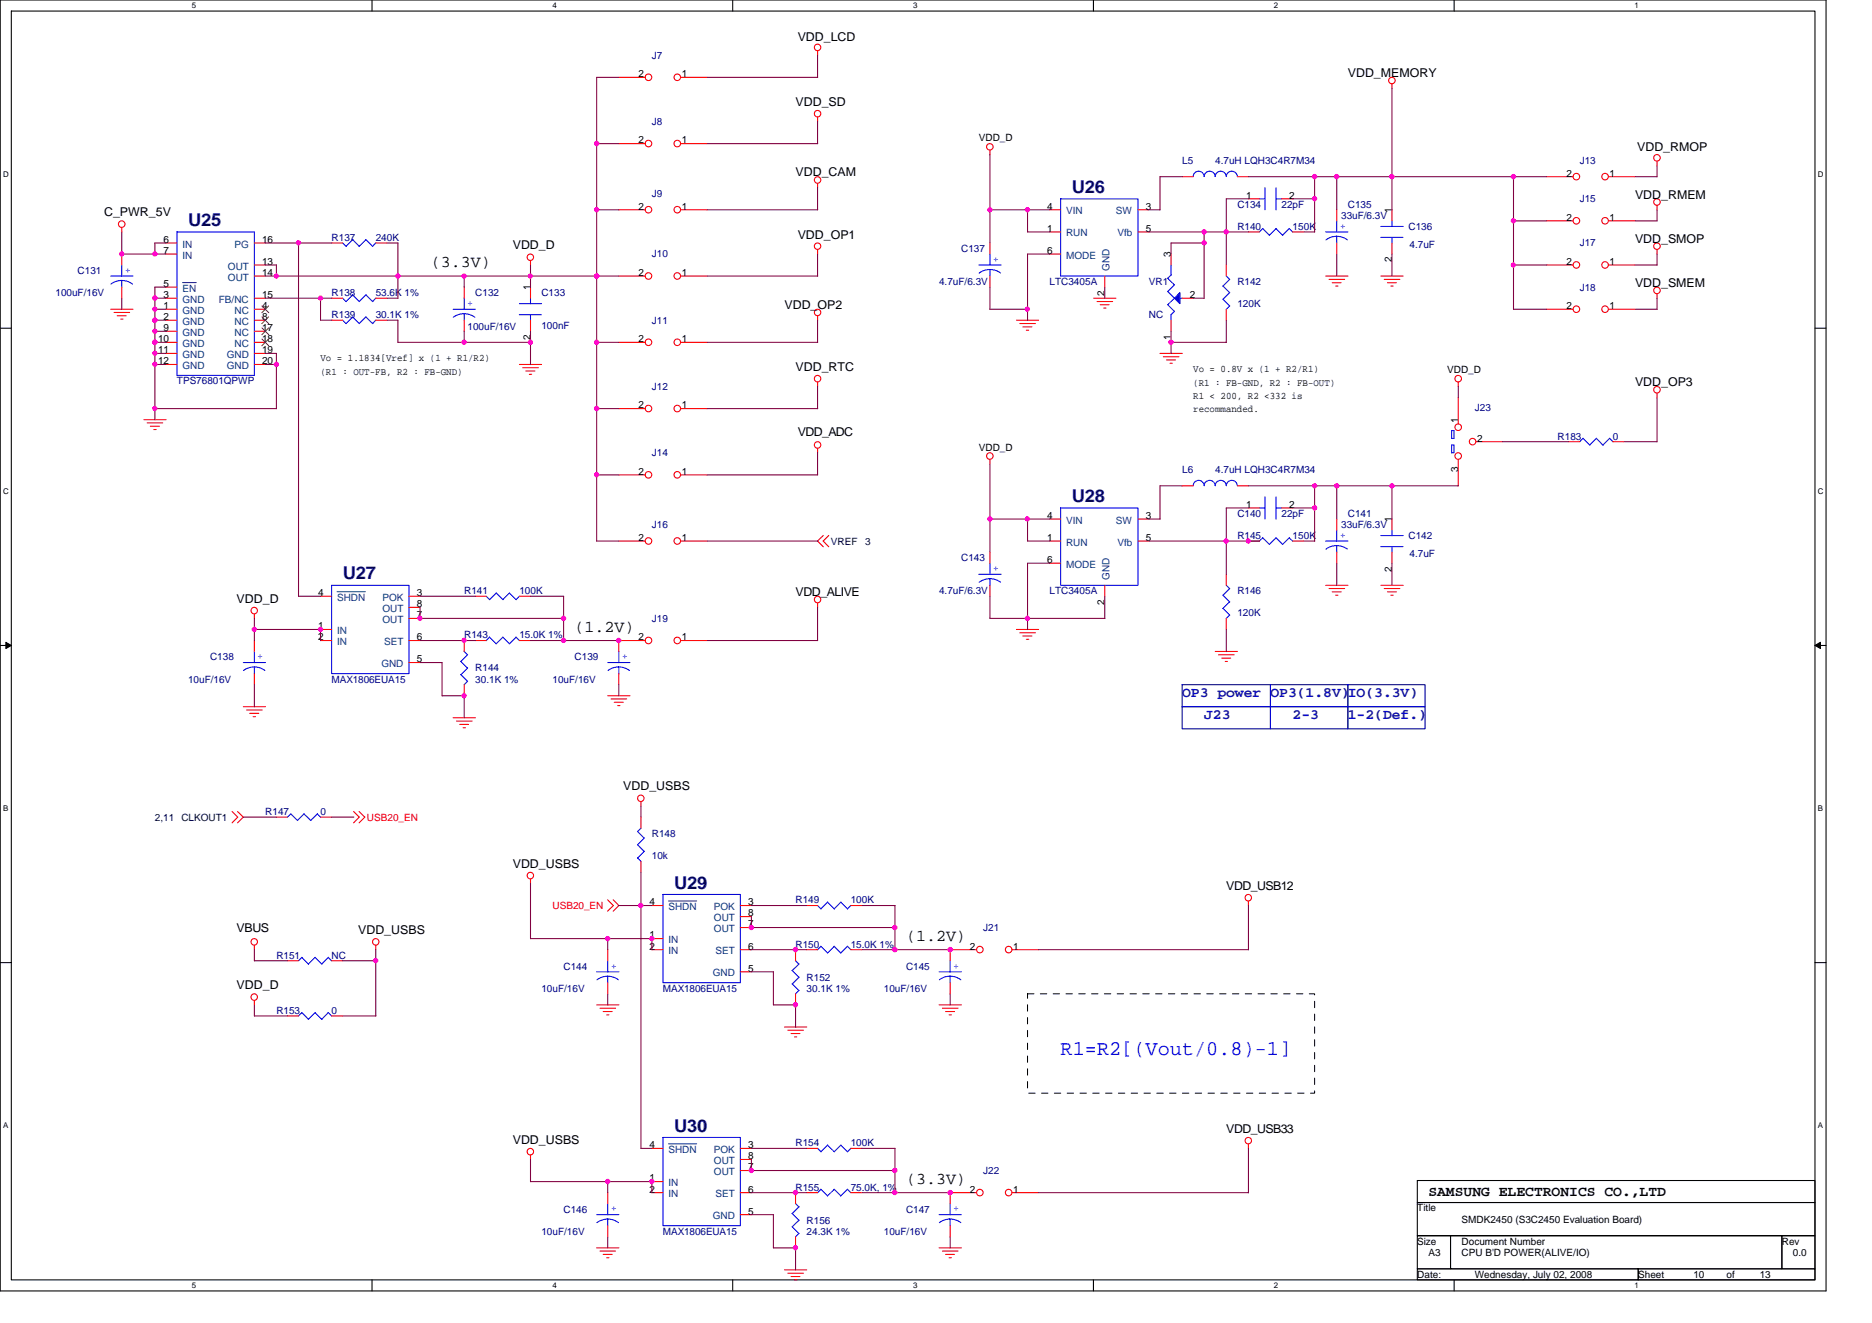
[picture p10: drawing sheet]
<svg xmlns="http://www.w3.org/2000/svg" width="297mm" height="210mm" viewBox="0 0 297 210" stroke-linecap="round" stroke-linejoin="round" font-family="sans-serif">
<path d="M0 0h289.7v204.9h-289.7zM1.8 1.8h286.2v201.3h-286.2z" fill="none" stroke="#000" stroke-width=".17"/>
<g fill="#fff">
<path d="M30.4 .2h.7v1.4h-.7z"/>
<path d="M30.4 203.3h.7v1.4h-.7z"/>
</g>
<path d="M59 0v1.8M59 203.1v1.8" fill="none" stroke="#000" stroke-width=".17"/>
<g fill="#fff">
<path d="M87.6 .2h.7v1.4h-.7z"/>
<path d="M87.6 203.3h.7v1.4h-.7z"/>
</g>
<path d="M116.3 0v1.8M116.3 203.1v1.8" fill="none" stroke="#000" stroke-width=".17"/>
<g fill="#fff">
<path d="M144.9 .2h.7v1.4h-.7z"/>
<path d="M144.9 203.3h.7v1.4h-.7z"/>
</g>
<path d="M173.5 0v1.8M173.5 203.1v1.8" fill="none" stroke="#000" stroke-width=".17"/>
<g fill="#fff">
<path d="M202.1 .2h.7v1.4h-.7z"/>
<path d="M202.1 203.3h.7v1.4h-.7z"/>
</g>
<path d="M230.7 0v1.8M230.7 203.1v1.8" fill="none" stroke="#000" stroke-width=".17"/>
<g fill="#fff">
<path d="M259.4 .2h.6v1.4h-.6z"/>
<path d="M259.4 203.3h.6v1.4h-.6z"/>
<path d="M.5 26.9h.9v1.4h-.9z"/>
<path d="M288.4 26.9h.9v1.4h-.9z"/>
<path d="M.5 77.3h.9v1.4h-.9z"/>
<path d="M288.4 77.3h.9v1.4h-.9z"/>
</g>
<path d="M0 52.1h1.8M288 52.1h1.7" fill="none" stroke="#000" stroke-width=".17"/>
<g fill="#fff">
<path d="M.5 127.6h.8v1.4h-.8z"/>
<path d="M288.4 127.6h.9v1.4h-.9z"/>
</g>
<path d="M0 102.4h1.8M288 102.4h1.7" fill="none" stroke="#000" stroke-width=".17"/>
<path d="M.9 101.9l.9 .5-.9 .5zM288 102.4l.9-.5v1z" fill="#000" stroke="#000" stroke-width=".16"/>
<g fill="#fff">
<path d="M.5 177.9h.8v1.4h-.8z"/>
<path d="M288.4 177.9h.9v1.4h-.9z"/>
</g>
<path d="M0 152.8h1.8M288 152.8h1.7M224.9 187.4h63.1v3.5h-63.1zM224.9 190.9h63.1v5.2h-63.1zM224.9 196.1h5.3v5.3h-5.3zM230.2 196.1h52.5v5.3h-52.5zM282.7 196.1h5.3v5.3h-5.3zM224.9 201.4h35v1.7h-35zM259.9 201.4h28.1v1.7h-28.1z" fill="none" stroke="#000" stroke-width=".17"/>
<path d="M163 157.7h45.6v15.8h-45.6v-15.8" fill="none" stroke="#000" stroke-width=".16" stroke-dasharray="1 1 1 1 1 1 1 1"/>
<path d="M187.6 108.7h14v3.5h-14zM187.6 112.2h14v3.5h-14zM201.6 108.7h12.3v3.5h-12.3zM201.6 112.2h12.3v3.5h-12.3zM213.9 108.7h12.2v3.5h-12.2zM213.9 112.2h12.2v3.5h-12.2z" fill="none" stroke="#0000a0" stroke-width=".17"/>
<g fill="none" stroke="#f00" stroke-width=".17">
<path d="M98.2 12.3h4.2M108 12.3h4.2M129.7 8.1v.7M129.7 18.6v.7M220.9 13.3v.8M19.3 36.1v.7M26.3 38.6h1.8M40.4 38.6h1.7M52.6 38.6h1.8M59.6 38.6h1.8M98.2 33.3h4.2M98.2 22.8h4.2"/>
<path d="M108 33.3h4.2M108 22.8h4.2M129.7 29.1v.7M129.7 39.6v.7M157.1 23.8v.8M157.1 38.6v1.7M166.5 36.8h1.8M166.5 33.3h1.8M180.6 36.8h1.7M180.6 33.3h1.7M187.6 28h1.7M196.3 28h1.8"/>
<path d="M198.1 36.8h1.7M198.1 31.6h1.7M203.3 31.6h1.8M205.1 36.8h1.8M212.1 33.3v1.8M212.1 38.6v1.7M220.9 33.3v1.8M220.9 38.6v1.7M245.4 28h4.2M245.4 35.1h4.2M255.2 28h4.2M255.2 35.1h4.2"/>
<path d="M262.9 32.6v.7M262.9 39.6v.7M262.9 25.6v.7M17.6 49.1h3.5M18.1 49.6h2.5M18.6 50.1h1.4M19.2 50.7h.3M19.3 40.3v1.8M19.3 45.6v1.7M26.3 57.8h1.8M26.3 49.1h1.8M26.3 47.3h1.8"/>
<path d="M26.3 50.8h1.8M26.3 56.1h1.8M26.3 40.3h1.8M26.3 45.6h1.8M26.3 52.6h1.8M26.3 54.3h1.8M40.4 57.8h1.7M40.4 49.1h1.7M40.4 43.8h1.7M40.4 47.3h1.7M40.4 50.8h1.7M40.4 56.1h1.7"/>
<path d="M40.4 42.1h1.7M40.4 52.6h1.7M40.4 54.3h1.7M52.6 47.3h1.8M52.6 50.8h1.8M59.6 47.3h1.8M59.6 50.8h1.8M73.7 45.6v1.7M73.7 50.8v1.8M82.4 57.8h3.5M82.9 58.4h2.5M83.4 58.9h1.5"/>
<path d="M84 59.4h.4M84.2 41.4v.7M84.2 45.6v1.7M84.2 50.8v1.8M98.2 43.8h4.2M98.2 54.3h4.2M108 43.8h4.2M108 54.3h4.2M129.7 50.1v.7M157.1 43.8v1.8M161.3 50.8h3.5M161.8 51.4h2.5"/>
<path d="M162.3 51.9h1.4M162.9 52.4h.3M166.5 40.3h1.8M173.5 47.3h3.6M174.1 47.9h2.4M174.6 48.4h1.4M175.1 48.9h.4M175.3 43.8v1.8M184.1 56.1h3.5M184.6 56.6h2.5M185.1 57.1h1.4M185.6 57.7h.4"/>
<path d="M185.8 40.3v1.8M185.8 50.8v1.8M187.6 47.3h1.7M194.6 42.1v1.7M194.6 49.1v1.7M210.4 43.8h3.5M210.9 44.3h2.5M211.4 44.9h1.4M211.9 45.4h.4M219.1 43.8h3.5M219.6 44.3h2.5M220.2 44.9h1.4"/>
<path d="M220.7 45.4h.4M245.4 49.1h4.2M245.4 42.1h4.2M255.2 49.1h4.2M255.2 42.1h4.2M262.9 46.6v.7M22.8 66.6h3.5M23.3 67.1h2.5M23.9 67.6h1.4M24.4 68.2h.4M98.2 75.4h4.2M98.2 64.9h4.2"/>
<path d="M108 75.4h4.2M108 64.9h4.2M129.7 60.6v.8M129.7 71.2v.7M157.1 72.9v.7M187.6 77.1h1.7M196.3 77.1h1.8M231.4 60.6v.8M231.4 63.1v4.2M231.4 72.9v4.2M234.2 70.1h4.2M248.9 70.1h1.8"/>
<path d="M255.9 70.1h1.8M262.9 62.4v.7M40.4 97.5v.7M50.9 99.9h1.7M50.9 94.6h1.7M64.9 94.6h1.8M64.9 96.4h1.8M64.9 98.1h1.8M75.4 94.6h1.7M82.4 94.6h1.8M98.2 85.9h4.2M108 85.9h4.2"/>
<path d="M129.7 95.7v.7M130.6 85l-.9 .9 .9 .9M131.5 85l-.9 .9 .9 .9M157.1 87.6v1.8M157.1 92.9v1.7M161.3 99.9h3.5M166.5 85.9h1.8M166.5 89.4h1.8M166.5 82.4h1.8M175.3 92.9v1.7M180.6 85.9h1.7M180.6 82.4h1.7"/>
<path d="M194.6 91.1v1.8M194.6 98.1v1.8M198.1 85.9h1.7M198.1 80.6h1.7M203.3 80.6h1.8M205.1 85.9h1.8M210.4 92.9h3.5M210.9 93.4h2.5M211.4 93.9h1.4M211.9 94.5h.4M212.1 82.4v1.7M212.1 87.6v1.8"/>
<path d="M219.1 92.9h3.5M219.6 93.4h2.5M220.2 93.9h1.4M220.7 94.5h.4M220.9 82.4v1.7M220.9 87.6v1.8M38.6 112.2h3.5M39.1 112.7h2.5M39.6 113.2h1.5M40.2 113.7h.4M40.4 101.7v1.7M40.4 106.9v1.8"/>
<path d="M50.9 101.7h1.7M64.9 101.7h1.8M64.9 105.2h1.8M71.9 113.9h3.5M72.4 114.4h2.5M72.9 115h1.5M73.5 115.5h.3M73.7 101.7v1.7M73.7 108.7v1.7M75.4 101.7h1.7M82.4 101.7h1.8M96.4 110.4h3.6"/>
<path d="M97 110.9h2.4M97.5 111.5h1.4M98 112h.4M98.2 106.9v1.8M102.4 101.7h-4.2v1.7M108 101.7h4.2M161.8 100.4h2.5M162.3 100.9h1.4M162.9 101.5h.3M192.8 103.4h3.6M193.4 103.9h2.4M193.9 104.5h1.4"/>
<path d="M194.4 105h.4M36.8 128.8l.9 .9-.9 .9M37.7 128.8l.9 .9-.9 .9M43.9 129.7h1.7M50.9 129.7h1.7M56.1 128.8l.9 .9-.9 .9M57 128.8l.9 .9-.9 .9M84.2 139.5v.7M101.7 127.2v.8M101.7 129.7v1.7M101.7 136.7v1.8M40.4 150v.7"/>
<path d="M40.4 158.8v.7M45.6 152.5h1.8M52.6 152.5h1.8M59.6 150v.7M94.7 159.5h3.5M96.4 142.8l.9 .9-.9 .9M96.4 150.7v1.8M96.4 156v1.7M97.3 142.8l.9 .9-.9 .9M103.4 149h1.8M103.4 143.7h1.8M103.4 150.7h1.8"/>
<path d="M117.5 143.7h1.7M117.5 150.7h1.7M117.5 145.5h1.7M117.5 147.2h1.7M117.5 154.2h1.7M126.2 150.7v1.8M126.2 157.7v1.8M128 143.7h1.7M128 150.7h1.7M135 143.7h1.8M135 150.7h1.8M149 159.5h3.5"/>
<path d="M150.8 156v1.7M155 150.7h-4.2v1.8M160.6 150.7h4.2M198.1 143v.7M45.6 161.2h1.8M52.6 161.2h1.8M95.2 160h2.5M95.7 160.5h1.4M96.3 161.1h.3M124.5 163h3.5M125 163.5h2.5M125.5 164h1.4"/>
<path d="M126.1 164.6h.3M149.5 160h2.5M150 160.5h1.5M150.6 161.1h.4M84.2 183.3v.7M94.7 198.1h3.5M95.2 198.6h2.5M95.7 199.1h1.4M96.3 199.6h.3M96.4 189.3v1.7M96.4 194.5v1.8M103.4 189.3h1.8"/>
<path d="M103.4 187.5h1.8M103.4 182.3h1.8M117.5 189.3h1.7M117.5 182.3h1.7M117.5 184h1.7M117.5 185.8h1.7M117.5 192.8h1.7M126.2 189.3v1.7M126.2 196.3v1.8M128 189.3h1.7M128 182.3h1.7M135 189.3h1.8"/>
<path d="M135 182.3h1.8M149 198.1h3.5M149.5 198.6h2.5M150 199.1h1.5M150.6 199.6h.4M150.8 194.5v1.8M155 189.3h-4.2v1.7M160.6 189.3h4.2M198.1 181.6v.7M124.5 201.5h3.5M125 202.1h2.5M125.5 202.6h1.4"/>
<path d="M126.1 203.1h.3"/>
<circle cx="102.9" cy="12.3" r=".52"/>
<circle cx="107.5" cy="12.3" r=".52"/>
<circle cx="129.7" cy="7.5" r=".52"/>
<circle cx="129.7" cy="18" r=".52"/>
<circle cx="220.9" cy="12.8" r=".52"/>
<circle cx="19.3" cy="35.6" r=".52"/>
<circle cx="102.9" cy="33.3" r=".52"/>
<circle cx="102.9" cy="22.8" r=".52"/>
<circle cx="107.5" cy="22.8" r=".52"/>
<circle cx="107.5" cy="33.3" r=".52"/>
<circle cx="129.7" cy="28.6" r=".52"/>
<circle cx="129.7" cy="39.1" r=".51"/>
<circle cx="157.1" cy="23.3" r=".52"/>
<circle cx="250.1" cy="28" r=".52"/>
<circle cx="250.1" cy="35" r=".52"/>
<circle cx="254.7" cy="35" r=".52"/>
<circle cx="254.7" cy="28" r=".52"/>
<circle cx="262.9" cy="25.1" r=".52"/>
<circle cx="262.9" cy="39.1" r=".52"/>
<circle cx="262.9" cy="32.1" r=".52"/>
<circle cx="84.2" cy="40.8" r=".51"/>
<circle cx="102.9" cy="54.3" r=".52"/>
<circle cx="102.9" cy="43.8" r=".52"/>
<circle cx="107.5" cy="43.8" r=".52"/>
<circle cx="107.5" cy="54.3" r=".52"/>
<circle cx="129.7" cy="49.6" r=".51"/>
<circle cx="250.1" cy="49.1" r=".52"/>
<circle cx="250.1" cy="42" r=".52"/>
<circle cx="254.7" cy="42" r=".52"/>
<circle cx="254.7" cy="49.1" r=".52"/>
<circle cx="262.9" cy="46.1" r=".52"/>
<circle cx="102.9" cy="75.4" r=".52"/>
<circle cx="102.9" cy="64.8" r=".52"/>
<circle cx="107.5" cy="75.4" r=".52"/>
<circle cx="107.5" cy="64.8" r=".52"/>
<circle cx="129.7" cy="60.1" r=".52"/>
<circle cx="129.7" cy="70.6" r=".52"/>
<circle cx="157.1" cy="72.4" r=".52"/>
<circle cx="231.4" cy="67.8" r=".52"/>
<circle cx="231.4" cy="72.4" r=".52"/>
<circle cx="231.4" cy="60.1" r=".52"/>
<circle cx="233.7" cy="70.1" r=".52"/>
<circle cx="262.9" cy="61.9" r=".52"/>
<circle cx="40.3" cy="96.9" r=".52"/>
<circle cx="102.9" cy="85.9" r=".52"/>
<circle cx="107.5" cy="85.9" r=".52"/>
<circle cx="129.7" cy="95.2" r=".52"/>
<circle cx="102.9" cy="101.7" r=".52"/>
<circle cx="107.5" cy="101.7" r=".52"/>
<circle cx="84.1" cy="139" r=".52"/>
<circle cx="101.7" cy="126.7" r=".51"/>
<circle cx="40.3" cy="149.5" r=".52"/>
<circle cx="40.3" cy="158.3" r=".52"/>
<circle cx="59.6" cy="149.5" r=".52"/>
<circle cx="155.5" cy="150.7" r=".52"/>
<circle cx="160" cy="150.7" r=".52"/>
<circle cx="198.1" cy="142.5" r=".52"/>
<circle cx="84.1" cy="182.8" r=".52"/>
<circle cx="155.5" cy="189.3" r=".52"/>
<circle cx="160" cy="189.3" r=".52"/>
<circle cx="198.1" cy="181" r=".51"/>
</g>
<g fill="none" stroke="#00f" stroke-width=".17">
<path d="M28.1 36.8h12.3v22.8h-12.3zM54.4 38.6l.5 .5M56 38l-1.1 1.1M58.1 38l1 1.1M58.1 38l-1.1 1.1-1-1.1M59.6 38.5l-.5 .6M168.3 31.6h12.3v12.2h-12.3zM189.3 28a.87 .87 0 0 1 .9-.8 .87 .87 0 0 1 .9 .8 .88 .88 0 0 1 .8-.8 .88 .88 0 0 1 .9 .8 .88 .88 0 0 1 .9-.8 .88 .88 0 0 1 .9 .8 .88 .88 0 0 1 .9-.8 .88 .88 0 0 1 .8 .8M199.8 31.6h.9M200.4 36.3l1 1.1M200.4 36.3l-.6 .5M200.7 29.8v3.5"/>
<path d="M202.5 36.3l1 1.1M202.5 29.8v3.5M202.5 31.6h.9M202.5 36.3l-1.1 1M204.6 36.3l.5 .5M204.6 36.3l-1.1 1M210.4 36.8h3.5M210.4 38.1l.6-.4 1.1-.2 .7 .1 1 .5M212.1 35.1v1.7M212.1 37.5v1.1M219.1 37.7h3.5M219.1 35.9h3.5"/>
<path d="M220.9 35.1v.9M220.9 37.7v.9M17.6 43.8h3.5M17.6 45.1l.6-.4 1.1-.2 .7 .1 1 .5M19.3 42.1v1.7M19.3 44.5v1.1M54.4 47.3l.5 .6M54.4 50.8l.5 .6M54.9 51.4l1.1-1.1 1 1.1M56 46.8l1 1.1M56 46.8l-1.1 1.1M57 51.4l1.1-1.1 1 1.1"/>
<path d="M58.1 46.8l1 1.1M58.1 46.8l-1.1 1.1M59.6 47.3l-.5 .6M59.6 50.8l-.5 .6M71.9 49.1h3.5M71.9 50.4a2.86 2.86 0 0 1 3.5 0M73.7 47.3v1.8M73.7 49.8v1M82.4 50h3.5M82.4 48.2h3.5M84.2 47.3v.9M84.2 50v.8"/>
<path d="M155.3 42.1h3.6M157.1 40.3v1.8M157.1 42.8v1M158.8 43.3l-1-.4-.8-.1-1 .2-.6 .3M185.3 48.3l1 1.1M185.3 46.2l1.1 1.1-1.1 1.1M185.3 44.2l1 1M185.8 42v1.6M185.8 43.6l-.5 .6M186.4 49.4l-.6 .5v.9M186.4 45.2l-1.1 1.1M187.2 47.3h.4"/>
<path d="M194.1 45.4l1 1.1-1.1 1M194.1 47.5l1 1.1M194.6 43.8l.5 .6-1.1 1M195.1 48.6l-.5 .5M189.3 77.1a.87 .87 0 0 1 .9-.9 .87 .87 0 0 1 .9 .9 .88 .88 0 0 1 .8-.9 .88 .88 0 0 1 .9 .9 .88 .88 0 0 1 .9-.9 .88 .88 0 0 1 .9 .9 .88 .88 0 0 1 .9-.9 .88 .88 0 0 1 .8 .9M200.7 78.8v3.6M202.5 78.9v3.5M230.3 68.3v1.3h.4v-1.3M230.3 68.3h.4M230.7 70.6v1.3M230.7 70.6h-.4v1.3h.4M251.2 69.6l-.5 .5"/>
<path d="M253.3 69.6l1.1 1.1M253.3 69.6l-1 1.1-1.1-1.1M255.4 69.6l.5 .5M255.4 69.6l-1.1 1M52.6 92.9h12.3v14h-12.3zM77.1 94.6l.6 .6M78.7 94.1l1.1 1.1M78.8 94.1l-1.1 1.1M80.8 94.1l1.1 1.1M80.9 94.1l-1.1 1.1M82.4 94.6l-.5 .6M155.3 91.1h3.6"/>
<path d="M155.4 92.4l.9-.5 .7-.1 .8 .1 1 .5M157.1 89.4v1.8M157.1 91.8v1.1M168.3 80.6h12.3v12.3h-12.3zM194.1 94.5l1 1M194.1 96.6l1 1-.5 .6M194.6 92.9l.5 .5-1.1 1.1M195.1 95.5l-1.1 1.1M199.8 80.6h.9M200.4 85.4l1 1M200.4 85.3l-.6 .6M202.5 85.4l1 1"/>
<path d="M202.5 80.6h.9M202.5 85.3l-1.1 1.1M204.6 85.4l.5 .5M204.6 85.3l-1.1 1.1M210.4 85.9h3.5M212.1 84.1v1.8M212.1 86.6v1.1M213.8 87.1l-1-.4-.7-.1-1.1 .2-.6 .4M219.1 86.8h3.5M219.1 85h3.5M220.9 84.1v.9M220.9 86.8v.9"/>
<path d="M38.6 105.2h3.5M38.6 106.4a2.83 2.83 0 0 1 3.4 0M40.4 103.4v1.8M40.4 105.9v1M73.1 105l1.1 1M73.6 103.4l.6 .5M74.2 108.1l-.5 .6M74.2 106l-1.1 1.1 1.1 1M74.2 103.9l-1.1 1.1M77.1 101.7l.6-.6 1 1.1M79.8 101.1l1 1.1M79.8 101.1l-1.1 1.1"/>
<path d="M82.4 101.7l-.5-.6-1.1 1.1M96.4 105.2h3.6M96.5 106.4l.6-.3 1.1-.2h.7l1 .5M98.2 103.4v1.8M98.2 105.9v1M46.2 129.2l-.6 .5M50.4 129.2l.5 .5M50.4 129.2l-1.1 1-1-1-1.1 1-1.1-1M101.2 134l1 1.1-1 1.1 .5 .5M101.2 132l1 1M101.7 131.4l-.5 .6M102.2 133l-1 1.1"/>
<path d="M47.9 152l1.1 1M47.9 151.9l-.5 .6M50 152l1.1 1M50 151.9l-1.1 1.1M52.1 152l.5 .5M52.1 151.9l-1 1.1M94.7 154.2h3.5M94.7 155.5l1-.5 .7-.1 .8 .1 .9 .5M96.4 152.5v1.8M96.4 154.9v1.1M105.2 142h12.3v14h-12.3zM125.7 156.1l1.1 1.1"/>
<path d="M125.7 154l1.1 1.1-1.1 1.1M126.2 152.5l.6 .5-1.1 1.1M126.8 157.2l-.6 .5M129.7 143.7l.6 .6M130.2 150.2l1.1 1.1M130.3 150.2l-.6 .5M131.3 143.2l1.1 1.1M131.3 143.2l-1 1.1M132.4 150.2l1 1.1M132.4 150.2l-1.1 1.1M133.4 143.2l1.1 1.1M133.4 143.2l-1 1.1"/>
<path d="M134.4 150.2l.6 .5M134.5 150.2l-1.1 1.1M135 143.7l-.5 .6M149 154.2h3.5M149.1 155.5l.6-.4 1-.2 .8 .1 1 .5M150.8 152.5v1.8M150.8 154.9v1.1M47.9 160.7l1.1 1.1M47.9 160.7l-.5 .5M50 160.7l1.1 1.1M50 160.7l-1.1 1.1M52.1 160.7l.5 .6"/>
<path d="M52.1 160.7l-1 1.1M94.7 192.8h3.5M94.7 194.1l1-.5 .7-.1 .8 .1 .9 .5M96.4 191v1.8M96.4 193.5v1.1M105.2 180.5h12.3v14h-12.3zM125.7 194.7l1.1 1-.6 .6M125.7 192.6l1.1 1.1-1.1 1M126.2 191l.6 .6M126.8 191.5l-1.1 1.1M129.7 182.3l.6 .5M130.2 188.7l1.1 1.1 1.1-1"/>
<path d="M130.3 188.8l-.6 .5M131.3 181.8l1.1 1M131.3 181.7l-1 1.1M132.4 188.7l1 1.1 1.1-1M133.4 181.8l1.1 1M133.4 181.7l-1 1.1M134.4 188.7l.6 .6M135 182.2l-.5 .6M149 192.8h3.5M149.1 194.1l.6-.4 1-.2 .8 .1 1 .5M150.8 191v1.8M150.8 193.5v1.1"/>
</g>
<path d="M187.2 46.4v1.8l-.9-.9z" fill="#00f" stroke="#00f" stroke-width=".17"/>
<path d="M29 44.9h2.2M53.5 93.9h4.5M106.1 143h4.5M106.1 181.5h4.5" fill="none" stroke="#004080" stroke-width=".16"/>
<path d="M41.6 48.6l1 1M41.6 50.3l1 1.1M41.6 52l1 1.1M41.6 53.8l1 1.1M42.6 48.6l-1.1 1M42.6 50.3l-1.1 1.1M42.6 52l-1.1 1.1M42.6 53.8l-1.1 1.1" fill="none" stroke="#804000" stroke-width=".16"/>
<g fill="none" stroke="#800040" stroke-width=".17">
<path d="M98.2 12.3h-3.5v73.6h3.5M112.2 12.3h17.5M129.7 8.8v3.5M129.7 19.3v3.5M220.9 14v19.3M19.3 36.8v3.5M26.3 38.6h-1.7v1.7M42.1 38.6h10.5M47.4 38.6v56h3.5M61.4 38.6h1.8l-.1 8.7M94.7 33.3h3.5M94.7 22.8h3.5"/>
<path d="M112.2 33.3h17.5M112.2 22.8h17.5M129.7 29.8v3.5M157.1 33.3h9.5M157.1 24.5v14.1M163 33.3v3.5h3.6M182.3 33.3h1.8M182.3 36.8h15.8M187.6 28h-3.5v5.3M191.1 36.8v10.5M191.1 38.6h-5.3v1.7M198.1 28h47.3"/>
<path d="M198.1 31.6h-3.5v10.5M205.1 31.6h3.5M206.9 36.8h1.7M208.6 28v8.8M212.1 28v5.3M240.2 28v21.1M240.2 35.1h5.2M259.4 28h3.6M259.4 35.1h3.6M262.9 26.3v1.8M262.9 33.3v1.8M19.3 47.3v1.8"/>
<path d="M19.3 40.3h7M24.6 47.3h1.7M24.6 50.8h1.7M24.6 54.3h1.7M24.6 56.1h1.7M24.6 57.8h1.7M24.6 49.1h1.7M24.6 52.6h1.7M26.3 45.6h-1.7v21M42.1 42.1h1.8v1.7M42.1 43.8h56.1M42.1 47.3h10.5"/>
<path d="M42.1 56.1h1.8v8.8h-19.3M42.1 57.8h1.8M50.9 50.8h1.7M50.9 47.3v3.5M61.4 47.3h1.8M61.4 50.8h1.8l-.1 3.6 21.1-.1M73.7 43.8v1.8M73.7 52.6v1.8M84.2 42.1v3.5M84.2 52.6v5.3M94.7 54.3h3.5M112.2 54.3h17.5"/>
<path d="M112.2 43.8h17.5M129.7 50.8v3.6M129.7 40.3v3.5M157.1 49.1h6M157.1 45.6v3.5M166.6 40.3h-3.6v10.5M175.3 45.6v1.7M185.8 54.3h8.8M185.8 52.6v3.5M189.3 47.3h1.8M194.6 50.8v3.6M212.1 40.3v3.5"/>
<path d="M220.9 40.3v3.5M240.2 49.1h5.2M240.2 42.1h5.2M259.4 49.1h3.6M259.4 42.1h3.6M262.9 40.3v1.8M262.9 47.3v1.8M94.7 75.4h3.5M94.7 64.9h3.5M112.2 75.4h17.5M112.2 64.9h17.5M129.7 71.9v3.5"/>
<path d="M129.7 61.3v3.6M157.1 73.6v14.1M187.6 77.1h-3.5v5.3M198.1 77.1h33.3M208.6 77.1v8.8M212.1 77.1v5.3M220.9 77.1v5.3M231.4 61.3v1.8M238.4 70.1h10.5M257.7 70.1h5.2M262.9 63.1v7M40.4 98.1v3.6"/>
<path d="M40.4 99.9h10.5M50.9 99.9v1.8M66.7 98.1h22.7M66.7 94.6h8.7M66.7 96.4v1.8M84.2 94.6h5.2M89.4 94.6v7.1M112.2 85.9h17.5M129.7 96.4v5.3M157.1 98.1h18.2M157.1 94.6v3.6M157.1 82.4h9.5"/>
<path d="M163 82.4v3.5h3.6M166.6 89.4h-3.6v10.5M175.3 94.6v3.6M182.3 82.4h1.8M182.3 85.9h17.6M194.6 99.9v3.5M198.1 80.6h-3.5v10.6M205.1 80.6h3.5M206.9 85.9h1.7M212.1 89.4v3.5M220.9 89.4v3.5M40.4 108.7v3.5"/>
<path d="M66.7 101.7h8.7M66.7 105.2h3.5M70.1 105.2v5.2h3.6v3.5M84.2 101.7h14M98.2 108.7v1.7M112.2 101.7h17.5M38.6 129.7h5.3M52.6 129.7h3.6M101.7 138.5v43.8h1.8M101.7 128v1.7M40.4 159.5v1.8l5.2-.1M40.4 150.7v1.8h5.2"/>
<path d="M54.4 152.5h5.2M59.6 150.7v10.6M84.2 140.2v8.8M84.2 149h19.2v1.7M96.4 149v1.7M96.4 157.7v1.8M98.2 143.7h5.3M119.2 143.7h8.8M119.2 150.7h8.8M119.2 154.2h3.5v5.3h3.6M119.2 147.2h22.8M119.2 145.5v1.7"/>
<path d="M126.2 159.5v3.5M136.8 143.7h5.2v7M136.8 150.7h14M150.8 157.7v1.8M198.1 143.7v7h-33.3M54.4 161.2h5.2M84.2 184v3.6l19.3-.1-.1 1.8M96.4 187.5v1.8M96.4 196.3v1.8M119.2 184v1.8M119.2 192.8h3.5v5.3h3.6M119.2 182.3h8.8"/>
<path d="M119.2 189.3h8.8M119.2 185.8h22.8M126.2 198.1v3.5M136.8 182.3h5.2v7M136.8 189.3h14M150.8 196.3v1.8M198.1 182.3v7h-33.3"/>
</g>
<g fill="#f0f" stroke="#f0f" stroke-width=".17">
<circle cx="66.6" cy="98.1" r=".34"/>
<circle cx="89.4" cy="98.1" r=".35"/>
<circle cx="24.6" cy="64.8" r=".34"/>
<circle cx="24.6" cy="47.3" r=".34"/>
<circle cx="24.6" cy="49.1" r=".34"/>
<circle cx="84.2" cy="54.3" r=".34"/>
<circle cx="24.6" cy="50.8" r=".34"/>
<circle cx="47.3" cy="38.5" r=".34"/>
<circle cx="73.6" cy="54.3" r=".34"/>
<circle cx="24.6" cy="54.3" r=".34"/>
<circle cx="24.6" cy="40.3" r=".34"/>
<circle cx="50.9" cy="47.3" r=".34"/>
<circle cx="73.6" cy="101.6" r=".34"/>
<circle cx="24.6" cy="52.6" r=".34"/>
<circle cx="43.9" cy="57.8" r=".34"/>
<circle cx="98.2" cy="101.6" r=".35"/>
<circle cx="19.3" cy="40.3" r=".35"/>
<circle cx="89.4" cy="101.6" r=".35"/>
<circle cx="24.6" cy="56.1" r=".34"/>
<circle cx="24.6" cy="57.8" r=".34"/>
<circle cx="73.6" cy="110.4" r=".34"/>
<circle cx="163" cy="49.1" r=".34"/>
<circle cx="185.8" cy="54.3" r=".35"/>
<circle cx="126.2" cy="159.5" r=".34"/>
<circle cx="119.2" cy="147.2" r=".34"/>
<circle cx="142" cy="147.2" r=".35"/>
<circle cx="103.4" cy="149" r=".34"/>
<circle cx="142" cy="150.7" r=".35"/>
<circle cx="150.8" cy="150.7" r=".35"/>
<circle cx="126.2" cy="150.7" r=".34"/>
<circle cx="150.8" cy="189.3" r=".35"/>
<circle cx="126.2" cy="189.3" r=".34"/>
<circle cx="119.2" cy="185.8" r=".34"/>
<circle cx="142" cy="185.8" r=".35"/>
<circle cx="126.2" cy="198" r=".34"/>
<circle cx="142" cy="189.3" r=".35"/>
<circle cx="101.7" cy="143.7" r=".34"/>
<circle cx="96.4" cy="149" r=".34"/>
<circle cx="103.4" cy="187.5" r=".34"/>
<circle cx="96.4" cy="187.5" r=".34"/>
<circle cx="59.6" cy="152.5" r=".34"/>
<circle cx="194.6" cy="36.8" r=".35"/>
<circle cx="191.1" cy="36.8" r=".34"/>
<circle cx="191.1" cy="38.5" r=".34"/>
<circle cx="94.7" cy="22.8" r=".34"/>
<circle cx="94.7" cy="33.3" r=".34"/>
<circle cx="212.1" cy="28" r=".35"/>
<circle cx="94.7" cy="64.8" r=".34"/>
<circle cx="157.1" cy="82.4" r=".34"/>
<circle cx="163" cy="82.4" r=".34"/>
<circle cx="194.6" cy="85.9" r=".35"/>
<circle cx="163" cy="98.1" r=".34"/>
<circle cx="212.1" cy="77.1" r=".35"/>
<circle cx="208.6" cy="80.6" r=".34"/>
<circle cx="220.9" cy="77.1" r=".35"/>
<circle cx="208.6" cy="77.1" r=".34"/>
<circle cx="198.1" cy="85.9" r=".34"/>
<circle cx="208.6" cy="28" r=".34"/>
<circle cx="240.1" cy="35" r=".34"/>
<circle cx="240.1" cy="42.1" r=".34"/>
<circle cx="208.6" cy="31.5" r=".34"/>
<circle cx="220.9" cy="28" r=".35"/>
<circle cx="240.1" cy="28" r=".34"/>
<circle cx="94.7" cy="43.8" r=".34"/>
<circle cx="73.6" cy="43.8" r=".34"/>
<circle cx="94.7" cy="54.3" r=".34"/>
<circle cx="157.1" cy="33.3" r=".34"/>
<circle cx="163" cy="33.3" r=".34"/>
<circle cx="63.1" cy="43.8" r=".35"/>
<circle cx="50.9" cy="99.9" r=".34"/>
<circle cx="40.3" cy="99.9" r=".34"/>
<circle cx="43.9" cy="43.8" r=".34"/>
<circle cx="94.7" cy="75.4" r=".34"/>
<circle cx="84.2" cy="43.8" r=".34"/>
</g>
<text font-size="3.3" fill="#00f" x="168.3" y="167.4">R1=R2[(Vout/0.8)-1]</text>
<g font-size="2.8" fill="#000080">
<text x="29.8" y="35.9">U25</text>
<text x="170" y="30.6">U26</text>
<text x="170" y="79.7">U28</text>
<text x="54.4" y="92">U27</text>
<text x="107" y="141">U29</text>
<text x="107" y="179.6">U30</text>
</g>
<g font-size="2.6">
<text x="68.4" y="42.4">(3.3V)</text>
<text x="91.2" y="100.3">(1.2V)</text>
<text x="143.8" y="149.3">(1.2V)</text>
<text x="143.8" y="187.9">(3.3V)</text>
</g>
<g font-size="2.3" fill="#0000a0">
<text x="187.6" y="110.6">OP3 power OP3(1.8V)IO(3.3V)</text>
<text x="191.1" y="114.1">J23</text>
<text x="205.1" y="114.1">2-3</text>
<text x="213.9" y="114.1">1-2(Def.)</text>
</g>
<text font-size="2.3" x="226.6" y="189.8">SAMSUNG ELECTRONICS CO.,LTD</text>
<g font-size="1.9">
<text x="126.6" y="6.5">VDD_LCD</text>
<text x="126.2" y="16.8">VDD_SD</text>
<text x="213.9" y="12.2">VDD_MEMORY</text>
<text x="259.8" y="24">VDD_RMOP</text>
<text x="126.2" y="28">VDD_CAM</text>
<text x="16.5" y="34.3">C_PWR_5V</text>
<text x="259.4" y="31.5">VDD_RMEM</text>
<text x="81.4" y="39.6">VDD_D</text>
<text x="126.6" y="38">VDD_OP1</text>
<text x="259.4" y="38.5">VDD_SMOP</text>
<text x="259.4" y="45.5">VDD_SMEM</text>
<text x="124.5" y="49">VDD_OP2</text>
<text x="126.2" y="58.8">VDD_RTC</text>
<text x="259.4" y="61.3">VDD_OP3</text>
<text x="126.6" y="69.2">VDD_ADC</text>
<text x="37.5" y="95.7">VDD_D</text>
<text x="126.2" y="94.6">VDD_ALIVE</text>
<text x="98.9" y="125.5">VDD_USBS</text>
<text x="81.4" y="137.7">VDD_USBS</text>
<text x="194.6" y="141.2">VDD_USB12</text>
<text x="37.5" y="147.9">VBUS</text>
<text x="56.8" y="148.2">VDD_USBS</text>
<text x="37.5" y="157">VDD_D</text>
<text x="194.6" y="179.8">VDD_USB33</text>
<text x="81.4" y="181.5">VDD_USBS</text>
</g>
<g font-size="1.6" fill="#000080">
<text x="103.4" y="9.3">J7</text>
<text x="103.4" y="19.8">J8</text>
<text x="187.6" y="26">L5</text>
<text x="192.8" y="26">4.7uH LQH3C4R7M34</text>
<text x="250.7" y="26">J13</text>
<text x="103.4" y="31.2">J9</text>
<text x="196.3" y="33">C134</text>
<text x="203.3" y="33">22pF</text>
<text x="212.8" y="34.7">33uF/6.3V</text>
<text x="213.9" y="33">C135</text>
<text x="250.7" y="32.1">J15</text>
<text x="52.6" y="38.2">R137</text>
<text x="59.6" y="38.2">240K</text>
<text x="103.4" y="40.9">J10</text>
<text x="152.5" y="40">C137</text>
<text x="196.3" y="36.5">R140</text>
<text x="205.1" y="36.5">150K</text>
<text x="223.5" y="36.5">C136</text>
<text x="223.7" y="39.3">4.7uF</text>
<text x="250.7" y="39.1">J17</text>
<text x="8.8" y="47">100uF/16V</text>
<text x="12.3" y="43.5">C131</text>
<text x="52.6" y="47">R138</text>
<text x="59.6" y="47">53.6K 1%</text>
<text x="75.4" y="47">C132</text>
<text x="85.9" y="47">C133</text>
<text x="149" y="45.2">4.7uF/6.3V</text>
<text x="166.5" y="45.2">LTC3405A</text>
<text x="182.3" y="45.2">VR1</text>
<text x="196.3" y="45.2">R142</text>
<text x="250.7" y="46.1">J18</text>
<text x="52.6" y="50.5">R139</text>
<text x="59.6" y="50.5">30.1K 1%</text>
<text x="74.2" y="52.4">100uF/16V</text>
<text x="85.9" y="52.2">100nF</text>
<text x="103.4" y="51.4">J11</text>
<text x="182.3" y="50.5">NC</text>
<text x="196.3" y="48.7">120K</text>
<text x="28.1" y="61">TPS76801QPWP</text>
<text x="103.4" y="61.9">J12</text>
<text x="234" y="65.2">J23</text>
<text x="247.2" y="69.8">R183</text>
<text x="255.9" y="69.8">0</text>
<text x="103.4" y="72.4">J14</text>
<text x="187.6" y="75">L6</text>
<text x="192.8" y="75">4.7uH LQH3C4R7M34</text>
<text x="103.4" y="83.8">J16</text>
<text x="196.3" y="82">C140</text>
<text x="203.3" y="82">22pF</text>
<text x="212.8" y="83.8">33uF/6.3V</text>
<text x="213.9" y="82">C141</text>
<text x="152.5" y="89">C143</text>
<text x="196.3" y="85.6">R145</text>
<text x="205.1" y="85.6">150K</text>
<text x="223.5" y="85.6">C142</text>
<text x="223.7" y="88.3">4.7uF</text>
<text x="73.7" y="94.3">R141</text>
<text x="82.4" y="94.3">100K</text>
<text x="149" y="94.3">4.7uF/6.3V</text>
<text x="166.5" y="94.3">LTC3405A</text>
<text x="196.3" y="94.3">R146</text>
<text x="73.7" y="101.3">R143</text>
<text x="82.4" y="101.3">15.0K 1%</text>
<text x="103.4" y="98.7">J19</text>
<text x="196.3" y="97.8">120K</text>
<text x="33.3" y="104.8">C138</text>
<text x="75.4" y="106.6">R144</text>
<text x="91.2" y="104.8">C139</text>
<text x="29.8" y="108.3">10uF/16V</text>
<text x="52.6" y="108.3">MAX1806EUA15</text>
<text x="75.4" y="108.3">30.1K 1%</text>
<text x="87.7" y="108.3">10uF/16V</text>
<text x="42.1" y="129.4">R147</text>
<text x="50.9" y="129.4">0</text>
<text x="103.4" y="132.9">R148</text>
<text x="103.4" y="136.4">10k</text>
<text x="126.2" y="143.4">R149</text>
<text x="135" y="143.4">100K</text>
<text x="156" y="147.8">J21</text>
<text x="43.9" y="152.1">R151</text>
<text x="52.6" y="152.1">NC</text>
<text x="89.4" y="153.9">C144</text>
<text x="126.2" y="150.4">R150</text>
<text x="128" y="155.7">R152</text>
<text x="135" y="150.4">15.0K 1%</text>
<text x="143.8" y="153.9">C145</text>
<text x="43.9" y="160.9">R153</text>
<text x="52.6" y="160.9">0</text>
<text x="85.9" y="157.4">10uF/16V</text>
<text x="105.2" y="157.4">MAX1806EUA15</text>
<text x="128" y="157.4">30.1K 1%</text>
<text x="140.2" y="157.4">10uF/16V</text>
<text x="126.2" y="181.9">R154</text>
<text x="135" y="181.9">100K</text>
<text x="126.2" y="189">R155</text>
<text x="135" y="189">75.0K, 1%</text>
<text x="156" y="186.3">J22</text>
<text x="85.9" y="196">10uF/16V</text>
<text x="89.4" y="192.4">C146</text>
<text x="105.2" y="196">MAX1806EUA15</text>
<text x="128" y="194.2">R156</text>
<text x="128" y="196">24.3K 1%</text>
<text x="140.2" y="196">10uF/16V</text>
<text x="143.8" y="192.4">C147</text>
</g>
<g font-size="1.6">
<text x="101.3" y="12.3">2</text>
<text x="108.2" y="12.3">1</text>
<text x="101.3" y="22.8">2</text>
<text x="108.2" y="22.8">1</text>
<text x="155.3" y="22.5">VDD_D</text>
<text x="248.6" y="28">2</text>
<text x="255.4" y="28">1</text>
<text x="101.3" y="33.3">2</text>
<text x="108.2" y="33.3">1</text>
<text x="166.2" y="33.3">4</text>
<text x="181.8" y="33.3">3</text>
<text x="197.7" y="31.5">1</text>
<text x="204.6" y="31.5">2</text>
<text x="220.8" y="33.8" transform="rotate(-90 220.8 33.8)">1</text>
<text x="248.6" y="35">2</text>
<text x="255.4" y="35">1</text>
<text x="26" y="40.3">7</text>
<text x="26" y="38.5">6</text>
<text x="41.6" y="38.5">16</text>
<text x="166.2" y="36.8">1</text>
<text x="166.2" y="40.3">6</text>
<text x="181.8" y="36.8">5</text>
<text x="185.8" y="40.8" transform="rotate(-90 185.8 40.8)">3</text>
<text x="220.8" y="41.7" transform="rotate(-90 220.8 41.7)">2</text>
<text x="26" y="45.6">5</text>
<text x="26" y="47.3">3</text>
<text x="41.6" y="42">13</text>
<text x="41.6" y="43.8">14</text>
<text x="41.6" y="47.3">15</text>
<text x="84.2" y="46.1" transform="rotate(-90 84.2 46.1)">1</text>
<text x="101.3" y="43.8">2</text>
<text x="108.2" y="43.8">1</text>
<text x="175.3" y="46.9" transform="rotate(-90 175.3 46.9)">2</text>
<text x="188.8" y="47.3">2</text>
<text x="248.6" y="42">2</text>
<text x="255.4" y="42">1</text>
<text x="26" y="49.1">1</text>
<text x="26" y="50.8">2</text>
<text x="26" y="52.6">9</text>
<text x="41.6" y="49.1">4</text>
<text x="41.6" y="50.8">8</text>
<text x="41.6" y="52.6">17</text>
<text x="84.2" y="53.9" transform="rotate(-90 84.2 53.9)">2</text>
<text x="185.8" y="53.9" transform="rotate(-90 185.8 53.9)">1</text>
<text x="248.6" y="49.1">2</text>
<text x="255.4" y="49.1">1</text>
<text x="25.1" y="54.3">10</text>
<text x="25.1" y="56.1">11</text>
<text x="25.1" y="57.8">12</text>
<text x="41.6" y="56.1">19</text>
<text x="41.6" y="57.8">20</text>
<text x="41.6" y="54.3">18</text>
<text x="50.9" y="57.3">Vo = 1.1834[Vref] x (1 + R1/R2)</text>
<text x="50.9" y="59.5">(R1 : OUT-FB, R2 : FB-GND)</text>
<text x="101.3" y="54.3">2</text>
<text x="108.2" y="54.3">1</text>
<text x="189.3" y="59.1">Vo = 0.8V x (1 + R2/R1)</text>
<text x="229.6" y="59.3">VDD_D</text>
<text x="101.3" y="64.8">2</text>
<text x="108.2" y="64.8">1</text>
<text x="189.3" y="61.2">(R1 : FB-GND, R2 : FB-OUT)</text>
<text x="189.3" y="63.3">R1 &lt; 200, R2 &lt;332 is</text>
<text x="189.3" y="65.4">recommanded.</text>
<text x="155.3" y="71.5">VDD_D</text>
<text x="231.4" y="67.1" transform="rotate(-90 231.4 67.1)">1</text>
<text x="234.4" y="70.1">2</text>
<text x="101.3" y="75.4">2</text>
<text x="108.2" y="75.4">1</text>
<text x="231.4" y="75" transform="rotate(-90 231.4 75)">3</text>
<text x="166.2" y="82.4">4</text>
<text x="181.8" y="82.4">3</text>
<text x="197.7" y="80.6">1</text>
<text x="204.6" y="80.6">2</text>
<text x="220.8" y="82.9" transform="rotate(-90 220.8 82.9)">1</text>
<text x="101.3" y="85.9">2</text>
<text x="108.2" y="85.9">1</text>
<text x="166.2" y="85.9">1</text>
<text x="166.2" y="89.4">6</text>
<text x="181.8" y="85.9">5</text>
<text x="50.5" y="94.6">4</text>
<text x="66.1" y="94.6">3</text>
<text x="175.3" y="96" transform="rotate(-90 175.3 96)">2</text>
<text x="220.8" y="90.7" transform="rotate(-90 220.8 90.7)">2</text>
<text x="50.5" y="99.9">1</text>
<text x="50.5" y="101.6">2</text>
<text x="66.1" y="96.4">8</text>
<text x="66.1" y="101.6">6</text>
<text x="66.1" y="98.1">7</text>
<text x="101.3" y="101.6">2</text>
<text x="108.2" y="101.6">1</text>
<text x="66.1" y="105.1">5</text>
<text x="103.1" y="143.7">4</text>
<text x="118.7" y="143.7">3</text>
<text x="103.1" y="148.9">1</text>
<text x="118.7" y="145.5">8</text>
<text x="118.7" y="147.2">7</text>
<text x="103.1" y="150.7">2</text>
<text x="118.7" y="150.7">6</text>
<text x="118.7" y="154.2">5</text>
<text x="153.9" y="150.7">2</text>
<text x="160.8" y="150.7">1</text>
<text x="103.1" y="182.2">4</text>
<text x="118.7" y="182.2">3</text>
<text x="118.7" y="184">8</text>
<text x="118.7" y="185.8">7</text>
<text x="103.1" y="187.5">1</text>
<text x="103.1" y="189.3">2</text>
<text x="118.7" y="189.3">6</text>
<text x="153.9" y="189.3">2</text>
<text x="160.8" y="189.3">1</text>
<text x="118.7" y="192.8">5</text>
<text x="224.9" y="192.3">Title</text>
<text x="224.9" y="197.5">Size</text>
<text x="231.9" y="194">SMDK2450 (S3C2450 Evaluation Board)</text>
<text x="231.9" y="197.5">Document Number</text>
<text x="282.7" y="197.5">Rev</text>
<text x="224.9" y="202.8">Date:</text>
<text x="226.6" y="199.3">A3</text>
<text x="231.9" y="199.3">CPU B'D POWER(ALIVE/IO)</text>
<text x="234" y="202.8">Wednesday, July 02, 2008</text>
<text x="259.9" y="202.8">Sheet</text>
<text x="268.7" y="202.8">10</text>
<text x="274" y="202.8">of</text>
<text x="279.2" y="202.8">13</text>
<text x="284.5" y="199.3">0.0</text>
</g>
<g font-size="1.6" fill="#004080">
<text x="169.2" y="34">VIN</text>
<text x="177.1" y="34">SW</text>
<text x="29" y="41">IN</text>
<text x="29" y="39.3">IN</text>
<text x="37.2" y="39.3">PG</text>
<text x="169.2" y="37.5">RUN</text>
<text x="169.2" y="41">MODE</text>
<text x="177.3" y="37.5">Vfb</text>
<text x="29" y="46.3">EN</text>
<text x="36.2" y="42.8">OUT</text>
<text x="36.2" y="44.5">OUT</text>
<text x="176" y="42.9" transform="rotate(-90 176 42.9)">GND</text>
<text x="29" y="49.8">GND</text>
<text x="29" y="51.5">GND</text>
<text x="29" y="53.3">GND</text>
<text x="29" y="48">GND</text>
<text x="34.7" y="48">FB/NC</text>
<text x="37.2" y="49.8">NC</text>
<text x="37.2" y="51.5">NC</text>
<text x="37.2" y="53.3">NC</text>
<text x="29" y="55.1">GND</text>
<text x="29" y="56.8">GND</text>
<text x="29" y="58.6">GND</text>
<text x="36" y="56.8">GND</text>
<text x="36" y="58.6">GND</text>
<text x="37.2" y="55.1">NC</text>
<text x="169.2" y="83.1">VIN</text>
<text x="177.1" y="83.1">SW</text>
<text x="169.2" y="86.6">RUN</text>
<text x="177.3" y="86.6">Vfb</text>
<text x="53.5" y="95.4">SHDN</text>
<text x="60.7" y="95.4">POK</text>
<text x="169.2" y="90.1">MODE</text>
<text x="176" y="92" transform="rotate(-90 176 92)">GND</text>
<text x="53.5" y="100.6">IN</text>
<text x="60.7" y="97.1">OUT</text>
<text x="60.7" y="98.9">OUT</text>
<text x="53.5" y="102.4">IN</text>
<text x="60.5" y="105.9">GND</text>
<text x="61" y="102.4">SET</text>
<text x="106.1" y="149.7">IN</text>
<text x="106.1" y="144.4">SHDN</text>
<text x="113.3" y="144.4">POK</text>
<text x="113.3" y="146.2">OUT</text>
<text x="113.3" y="147.9">OUT</text>
<text x="106.1" y="151.4">IN</text>
<text x="113.1" y="155">GND</text>
<text x="113.5" y="151.4">SET</text>
<text x="106.1" y="183">SHDN</text>
<text x="113.3" y="183">POK</text>
<text x="113.3" y="184.7">OUT</text>
<text x="106.1" y="188.3">IN</text>
<text x="106.1" y="190">IN</text>
<text x="113.3" y="186.5">OUT</text>
<text x="113.5" y="190">SET</text>
<text x="113.1" y="193.5">GND</text>
</g>
<g font-size="1.6" fill="#00f">
<text x="157.6" y="41.6">+</text>
<text x="212.6" y="36.3">+</text>
<text x="19.9" y="43.3">+</text>
<text x="74.2" y="48.6">+</text>
<text x="212.6" y="85.4">+</text>
<text x="157.6" y="90.6">+</text>
<text x="40.9" y="104.6">+</text>
<text x="98.7" y="104.6">+</text>
<text x="97" y="153.7">+</text>
<text x="151.3" y="153.7">+</text>
<text x="97" y="192.3">+</text>
<text x="151.3" y="192.3">+</text>
</g>
<g font-size="1.6" fill="#000040">
<text x="131.8" y="86.4">VREF</text>
<text x="137.3" y="86.4">3</text>
<text x="24.6" y="130.2">2,11</text>
<text x="28.8" y="130.2">CLKOUT1</text>
</g>
<g font-size="1.6" fill="#f00">
<text x="58.2" y="130.2">USB20_EN</text>
<text x="87.7" y="144.3">USB20_EN</text>
</g>
<g font-size="1.3">
<text x="30.4" y="1.3">5</text>
<text x="87.6" y="1.3">4</text>
<text x="144.9" y="1.3">3</text>
<text x="202.1" y="1.3">2</text>
<text x="259.4" y="1.3">1</text>
<text x=".5" y="28">D</text>
<text x="288.4" y="28">D</text>
<text x=".5" y="78.4">C</text>
<text x="288.4" y="78.4">C</text>
<text x=".5" y="128.7">B</text>
<text x="288.4" y="128.7">B</text>
<text x=".5" y="179.1">A</text>
<text x="288.4" y="179.1">A</text>
<text x="30.4" y="204.4">5</text>
<text x="87.6" y="204.4">4</text>
<text x="144.9" y="204.4">3</text>
<text x="202.1" y="204.4">2</text>
<text x="259.4" y="204.4">1</text>
</g>
</svg>
